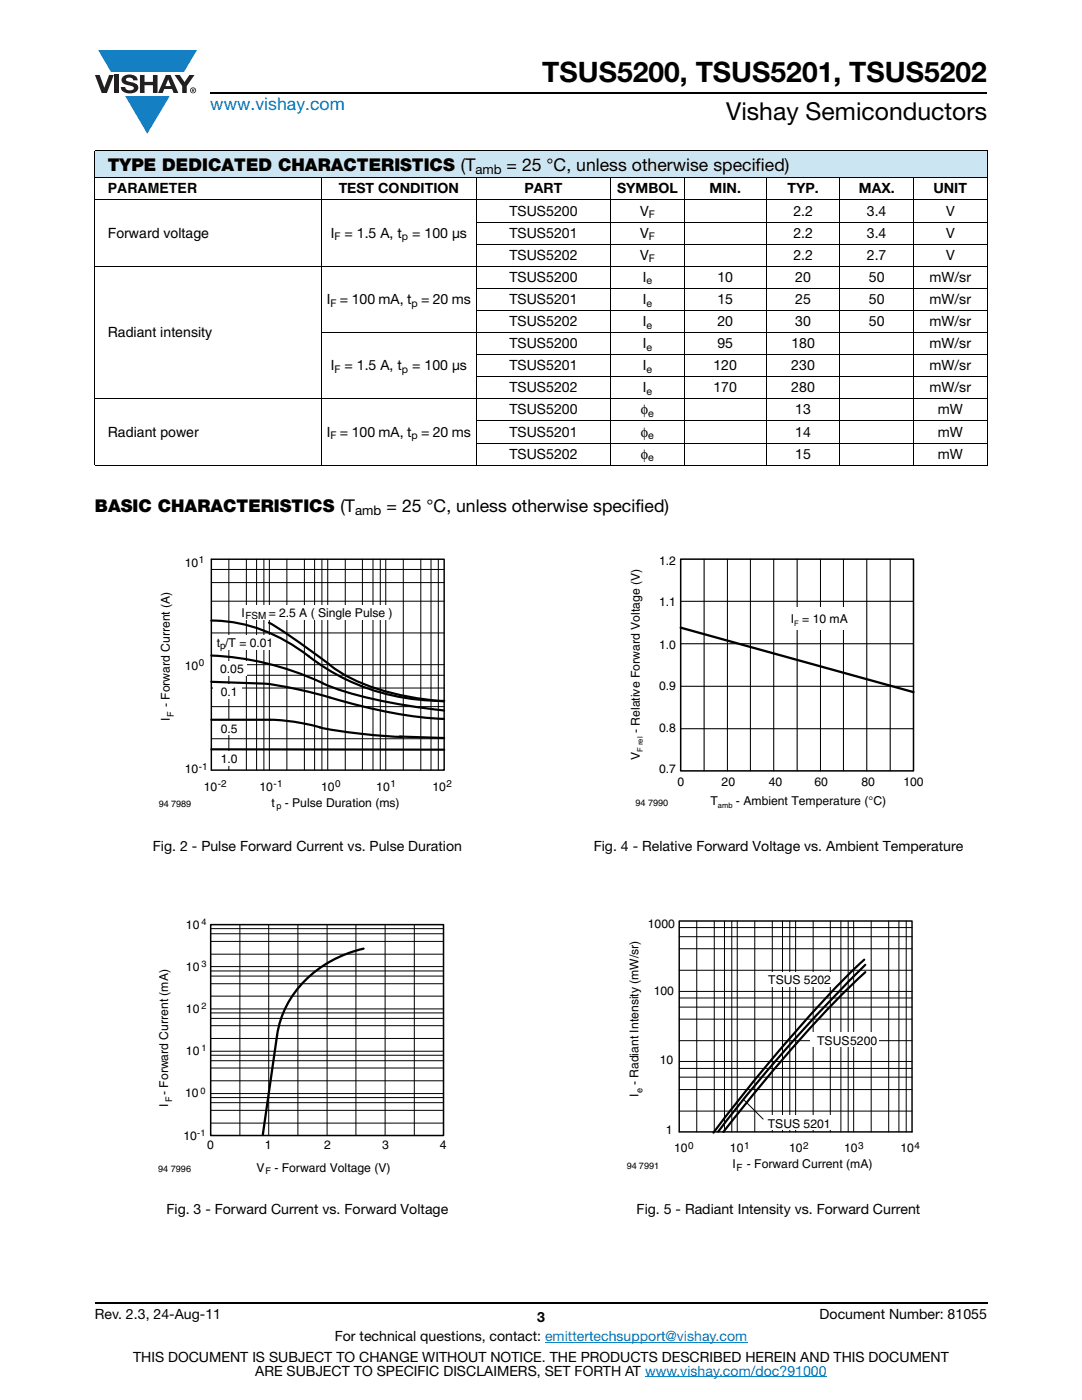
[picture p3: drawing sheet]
<svg xmlns="http://www.w3.org/2000/svg" width="216mm" height="279mm" viewBox="0 0 216 279" stroke-linecap="round" stroke-linejoin="round" font-family="sans-serif">
<g fill="#147fc3">
<path d="M19.6 10h19.7l-2.6 4.3h-1.1h-13.5z"/>
<path d="M25 19.2h8.9l-4.5 7.5z"/>
</g>
<g fill="#231f20">
<path d="M18.9 15h1l.9 2.5 1-2.5h.9l-1.4 3.6h-1z"/>
<path d="M22.9 15h.9v3.6h-.9z"/>
<path d="M24.6 15.3a2.1 2.1 0 0 1 2.8 .3l.1 .4h-.9a.79 .79 0 0 0-.7-.5 .79 .79 0 0 0-.8 .4l.3 .3 1 .2a1.08 1.08 0 0 1 1.2 1 1.08 1.08 0 0 1-1.1 1.2 1.73 1.73 0 0 1-2.4-1.2h.9a.96 .96 0 0 0 .8 .6 .96 .96 0 0 0 .9-.4 1.31 1.31 0 0 0-1.2-.6 1.03 1.03 0 0 1-1.1-.6 1.03 1.03 0 0 1 .2-1.1z"/>
<path d="M27.9 15h.9v1.3h1.7v-1.3h.9v3.6h-.9v-1.6h-1.7v1.6h-.9z"/>
<path d="M34.8 15h1.1l.9 1.4 1-1.4h1l-1.5 2.2v1.4h-.9v-1.4z"/>
<path d="M33.6 15.9l.5 1.3h-1.1zM33.1 15l-1.6 3.6h1l.3-.8h1.5l.3 .8h1l-1.6-3.6z"/>
<path d="M38.1 18a.46 .46 0 0 1 .9 0 .46 .46 0 0 1-.9 0zM37.9 18a.6 .6 0 0 0 1.2 0 .6 .6 0 0 0-1.2 0z"/>
<path d="M38.4 17.8h.2v.2h-.2zM38.3 17.7v.7h.1v-.3l.4 .3-.2-.3 .2-.2-.1-.2z"/>
</g>
<path d="M42 18.6h155M18.9 260h178.1" fill="none" stroke="#000" stroke-width=".36"/>
<path d="M108.8 267.9h40.3M128.7 274.8h36.3" fill="none" stroke="#007ec4" stroke-width=".2"/>
<path d="M18.9 30h178.1v5.5h-178.1z" fill="#cce5f3"/>
<g fill="#fff">
<path d="M18.9 35.5h45.3v4.4h-45.3z"/>
<path d="M64.2 35.5h30.9v4.4h-30.9z"/>
<path d="M95.1 35.5h26.8v4.4h-26.8z"/>
<path d="M121.9 35.5h14.6v4.4h-14.6z"/>
<path d="M136.5 35.5h16.4v4.4h-16.4z"/>
<path d="M152.9 35.5h14.7v4.4h-14.7z"/>
<path d="M167.6 35.5h14.7v4.4h-14.7z"/>
<path d="M182.3 35.5h14.7v4.4h-14.7z"/>
</g>
<g fill="none" stroke="#000" stroke-width=".2">
<path d="M18.9 30h178.1M18.9 35.5h178.1M18.9 39.9h178.1M18.9 30.1v62.6M64.2 35.4v57.5M95.1 35.4v57.5M121.9 35.4v57.5M136.5 35.4v57.5M152.9 35.4v57.5M167.6 35.4v57.5M182.3 35.4v57.5M197 30.1v62.6"/>
<path d="M18.9 53.1h178.1M95 44.3h102M95 48.7h102M95 57.6h102M18.9 79.6h178.1M64.1 66.4h132.9M95 62h102M95 70.8h102M95 75.2h102M18.9 92.8h178.1M95 84h102M95 88.4h102"/>
</g>
<path d="M31.7 110.6h58.5v51.2h-58.5z" fill="#fff"/>
<path d="M42.2 111.6h46.4v42.1h-46.4" fill="none" stroke="#000" stroke-width=".29"/>
<g fill="none" stroke="#000" stroke-width=".2">
<path d="M42.2 113.6h46.4M42.2 116.3h46.4M42.2 120h46.4M45.7 111.6v42.1M49.2 111.6v42.1M51.2 111.6v42.1M52.7 111.6v42.1M53.7 111.6v42.1M57.2 111.6v42.1M60.7 111.6v42.1M62.8 111.6v42.1M64.2 111.6v42.1"/>
<path d="M65.4 111.6v42.1M68.9 111.6v42.1M72.3 111.6v42.1M74.4 111.6v42.1M75.9 111.6v42.1M77 111.6v42.1M80.5 111.6v42.1M84 111.6v42.1M86 111.6v42.1M87.5 111.6v42.1M42.2 132.7h46.4M42.2 126.3h46.4"/>
<path d="M42.2 134.8h46.4M42.2 137.3h46.4M42.2 141h46.4M42.2 147.4h46.4"/>
</g>
<g fill="#fff">
<path d="M42.5 126.8h13.4v2.9h-13.4z"/>
<path d="M46.6 120.7h30.7v2.9h-30.7z"/>
<path d="M42.2 132h7.1v2.9h-7.1z"/>
<path d="M42.5 136.5h5.7v2.9h-5.7z"/>
<path d="M42.5 143.8h5.7v2.9h-5.7z"/>
<path d="M42.5 149.8h5.7v2.9h-5.7z"/>
</g>
<path d="M42.2 123.8a31.9 31.9 0 0 1 20.2 7.8 42.9 42.9 0 0 0 26.2 8.3M42.2 130.8a58.3 58.3 0 0 1 22.2 5.5M42.2 136.1l10.6 .3a83.5 83.5 0 0 1 13 2.8M53.7 124.3l4.4 2.8 7.7 5.5M64.4 136.4a81.6 81.6 0 0 0 22.3 5.2l1.9 .2M65.8 132.7a37.5 37.5 0 0 0 17.1 6.6l5.7 .7M65.8 139.2a94.3 94.3 0 0 0 22.8 4.3M42.2 149.5l46.4 .1M42.2 143.6l13.2 .1 4.1 .5 4.4 1M63.8 145.2a107.6 107.6 0 0 0 16.4 1.9M79.7 147l8.9 .3" fill="none" stroke="#000" stroke-width=".44"/>
<path d="M42.2 111.6v42.1" fill="none" stroke="#000" stroke-width=".29"/>
<path d="M31.5 183.1h57.6v51.6h-57.6z" fill="#fff"/>
<path d="M42 184.5h46.5v42.1h-46.5z" fill="none" stroke="#000" stroke-width=".3"/>
<g fill="none" stroke="#000" stroke-width=".2">
<path d="M42 193.8h46.5M42 194.8h46.5M42 196.3h46.5M42 198.8h46.5M42 185.3h46.5M42 186.3h46.5M42 187.9h46.5M42 190.4h46.5M42 192.9h46.5M47.9 184.5v42.1M53.6 184.5v42.1M59.4 184.5v42.1"/>
<path d="M65.3 184.5v42.1M71 184.5v42.1M76.8 184.5v42.1M82.7 184.5v42.1M42 219h46.5M42 210.6h46.5M42 211.7h46.5M42 213.1h46.5M42 215.7h46.5M42 202.2h46.5M42 203.2h46.5M42 204.7h46.5"/>
<path d="M42 207.2h46.5M42 218.2h46.5M42 209.8h46.5M42 201.4h46.5M42 220.1h46.5M42 221.6h46.5M42 224.1h46.5"/>
</g>
<path d="M72.5 189.3a22 22 0 0 0-16.9 15.8l-3.1 21.3" fill="none" stroke="#000" stroke-width=".46"/>
<path d="M125.6 110.6h58.7v51.3h-58.7z" fill="#fff"/>
<path d="M135.8 125.3l46.5 12.8" fill="none" stroke="#000" stroke-width=".46"/>
<path d="M135.8 111.6h46.5v42.2h-46.5z" fill="none" stroke="#000" stroke-width=".3"/>
<path d="M140.5 111.6v42.2zM145.1 111.6v42.2zM149.7 111.6v42.2zM154.4 111.6v42.2zM159.1 111.6v42.2zM163.7 111.6v42.2zM168.3 111.6v42.2zM173 111.6v42.2zM177.6 111.6v42.2zM135.8 145.4h46.5zM135.8 137h46.5zM135.8 128.5h46.5zM135.8 120h46.5z" fill="#000"/>
<g fill="none" stroke="#000" stroke-width=".2">
<path d="M135.8 120h46.5M140.5 111.6v42.2M145.1 111.6v42.2M149.7 111.6v42.2M154.4 111.6v42.2M159.1 111.6v42.2M163.7 111.6v42.2M168.3 111.6v42.2M173 111.6v42.2M177.6 111.6v42.2M135.8 137h46.5M135.8 128.5h46.5"/>
<path d="M135.8 145.4h46.5"/>
</g>
<g fill="#fff">
<path d="M156.6 121.2h13.4v4.5h-13.4z"/>
<path d="M125.1 183.1h58.5v51h-58.5z"/>
</g>
<path d="M172.4 191.5a254.8 254.8 0 0 0-23.6 26.2l-6.4 8.3M172.7 192.5a324.1 324.1 0 0 0-29.4 33.4M172.7 194a267.1 267.1 0 0 0-28.4 31.9" fill="none" stroke="#000" stroke-width=".44"/>
<path d="M135.5 225.9v-42.1h46.5v42.1" fill="none" stroke="#000" stroke-width=".29"/>
<g fill="none" stroke="#000" stroke-width=".2">
<path d="M135.5 197.9h46.5M135.5 199.2h46.5M135.5 185.1h46.5M135.5 186.9h46.5M135.5 189.3h46.5M135.5 193.6h46.5M139 183.8v42.1M142.5 183.8v42.1M144.6 183.8v42.1M146 183.8v42.1M147.1 183.8v42.1M150.6 183.8v42.1"/>
<path d="M154.1 183.8v42.1M156.1 183.8v42.1M157.6 183.8v42.1M158.8 183.8v42.1M162.3 183.8v42.1M165.7 183.8v42.1M167.8 183.8v42.1M169.2 183.8v42.1M170.3 183.8v42.1M173.8 183.8v42.1M177.3 183.8v42.1M179.4 183.8v42.1"/>
<path d="M180.8 183.8v42.1M135.5 211.8h46.5M135.5 213.2h46.5M135.5 215h46.5M135.5 217.4h46.5M135.5 201h46.5M135.5 203.4h46.5M135.5 207.7h46.5M135.5 221.7h46.5"/>
</g>
<g fill="#fff">
<path d="M161.6 206.1h13.8v2.9h-13.8z"/>
<path d="M151.5 194h14.2v2.9h-14.2z"/>
<path d="M151.5 222.6h14.2v2.9h-14.2z"/>
</g>
<path d="M148.5 219.6l3.8 3.7" fill="none" stroke="#000" stroke-width=".2"/>
<path d="M135.5 225.9h46.5" fill="none" stroke="#000" stroke-width=".29"/>
<text font-size="5.6" x="108.2" y="16.4">TSUS5200, TSUS5201, TSUS5202</text>
<text font-size="4.9" x="144.9" y="24">Vishay Semiconductors</text>
<text font-size="3.5" fill="#007ec4" x="42" y="21.9">www.vishay.com</text>
<g font-size="3.5">
<text x="21.5" y="34.1">TYPE DEDICATED CHARACTERISTICS (T</text>
<text x="101.1" y="34.1">= 25 °C, unless otherwise specified)</text>
<text x="18.9" y="102.2">BASIC CHARACTERISTICS (T</text>
<text x="77.1" y="102.2">= 25 °C, unless otherwise specified)</text>
</g>
<g font-size="2.8">
<text x="21.5" y="38.6">PARAMETER</text>
<text x="67.6" y="38.6">TEST CONDITION</text>
<text x="104.7" y="38.6">PART</text>
<text x="123.1" y="38.6">SYMBOL</text>
<text x="141.6" y="38.6">MIN.</text>
<text x="157.1" y="38.6">TYP.</text>
<text x="171.4" y="38.6">MAX.</text>
<text x="186.2" y="38.6">UNIT</text>
<text x="21.5" y="47.4">Forward voltage</text>
<text x="66" y="47.4">I</text>
<text x="68.7" y="47.4">= 1.5 A, t</text>
<text x="82.2" y="47.4">= 100 μs</text>
<text x="101.7" y="43">TSUS5200</text>
<text x="101.7" y="47.4">TSUS5201</text>
<text x="127.7" y="47.4">V</text>
<text x="127.7" y="43">V</text>
<text x="158.3" y="43">2.2</text>
<text x="158.3" y="47.4">2.2</text>
<text x="173" y="43">3.4</text>
<text x="173" y="47.4">3.4</text>
<text x="188.8" y="43">V</text>
<text x="188.8" y="47.4">V</text>
<text x="101.7" y="51.8">TSUS5202</text>
<text x="127.7" y="51.8">V</text>
<text x="158.3" y="51.8">2.2</text>
<text x="173" y="51.8">2.7</text>
<text x="188.8" y="51.8">V</text>
<text x="101.7" y="56.3">TSUS5200</text>
<text x="128.2" y="56.3">I</text>
<text x="143.2" y="56.3">10</text>
<text x="158.7" y="56.3">20</text>
<text x="173.4" y="56.3">50</text>
<text x="185.5" y="56.3">mW/sr</text>
<text x="65.2" y="60.7">I = 100 mA, t = 20 ms</text>
<text x="101.7" y="60.7">TSUS5201</text>
<text x="101.7" y="65.1">TSUS5202</text>
<text x="128.2" y="60.7">I</text>
<text x="128.2" y="65.1">I</text>
<text x="143.2" y="60.7">15</text>
<text x="143.2" y="65.1">20</text>
<text x="158.7" y="60.7">25</text>
<text x="158.7" y="65.1">30</text>
<text x="173.4" y="60.7">50</text>
<text x="173.4" y="65.1">50</text>
<text x="185.5" y="60.7">mW/sr</text>
<text x="185.5" y="65.1">mW/sr</text>
<text x="21.5" y="67.3">Radiant intensity</text>
<text x="101.7" y="69.5">TSUS5200</text>
<text x="128.2" y="69.5">I</text>
<text x="143.2" y="69.5">95</text>
<text x="157.9" y="69.5">180</text>
<text x="185.5" y="69.5">mW/sr</text>
<text x="66" y="73.9">I</text>
<text x="68.7" y="73.9">= 1.5 A, t</text>
<text x="82.2" y="73.9">= 100 μs</text>
<text x="101.7" y="73.9">TSUS5201</text>
<text x="128.2" y="73.9">I</text>
<text x="142.4" y="73.9">120</text>
<text x="157.9" y="73.9">230</text>
<text x="185.5" y="73.9">mW/sr</text>
<text x="101.7" y="78.3">TSUS5202</text>
<text x="101.7" y="82.7">TSUS5200</text>
<text x="127.9" y="82.7">φ</text>
<text x="128.2" y="78.3">I</text>
<text x="142.4" y="78.3">170</text>
<text x="157.9" y="78.3">280</text>
<text x="158.7" y="82.7">13</text>
<text x="185.5" y="78.3">mW/sr</text>
<text x="187.1" y="82.7">mW</text>
<text x="21.5" y="87.1">Radiant power</text>
<text x="65.2" y="87.1">I = 100 mA, t = 20 ms</text>
<text x="101.7" y="87.1">TSUS5201</text>
<text x="127.9" y="87.1">φ</text>
<text x="158.7" y="87.1">14</text>
<text x="187.1" y="87.1">mW</text>
<text x="101.7" y="91.5">TSUS5202</text>
<text x="127.9" y="91.5">φ</text>
<text x="158.7" y="91.5">15</text>
<text x="187.1" y="91.5">mW</text>
<text x="30.5" y="169.9">Fig. 2 - Pulse Forward Current vs. Pulse Duration</text>
<text x="118.5" y="169.9">Fig. 4 - Relative Forward Voltage vs. Ambient Temperature</text>
<text x="33.2" y="242.2">Fig. 3 - Forward Current vs. Forward Voltage</text>
<text x="127" y="242.2">Fig. 5 - Radiant Intensity vs. Forward Current</text>
<text x="18.9" y="263.3">Rev. 2.3, 24-Aug-11</text>
<text x="107.2" y="263.8">3</text>
<text x="163.6" y="263.3">Document Number: 81055</text>
<text x="66.8" y="267.7">For technical questions, contact: emittertechsupport@vishay.com</text>
<text x="26.5" y="271.7">THIS DOCUMENT IS SUBJECT TO CHANGE WITHOUT NOTICE. THE PRODUCTS DESCRIBED HEREIN AND THIS DOCUMENT</text>
<text x="50.9" y="274.6">ARE SUBJECT TO SPECIFIC DISCLAIMERS, SET FORTH AT www.vishay.com/doc?91000</text>
</g>
<g font-size="2.6">
<text x="94.9" y="34.8">amb</text>
<text x="70.9" y="102.9">amb</text>
</g>
<g font-size="2.4">
<text x="36.9" y="113.1">10</text>
<text x="131.5" y="112.7">1.2</text>
<text x="48.2" y="123.1">I</text>
<text x="53.6" y="123.1">= 2.5 A ( Single P</text>
<text x="72.4" y="123.1">ulse )</text>
<text x="131.5" y="120.9">1.1</text>
<text x="157.8" y="124.3">I</text>
<text x="160.1" y="124.3">= 10 mA</text>
<text x="43.3" y="129.2">t /T = 0.01</text>
<text x="131.5" y="129.5">1.0</text>
<text x="36.9" y="133.7">10</text>
<text x="43.9" y="134.4">0.05</text>
<text x="131.5" y="137.7">0.9</text>
<text x="33.9" y="143.9" transform="rotate(-90 33.9 143.9)">I</text>
<text x="33.9" y="141.2" transform="rotate(-90 33.9 141.2)">- Forward Current (A)</text>
<text x="44.1" y="138.9">0.1</text>
<text x="44.1" y="146.2">0.5</text>
<text x="127.7" y="146.3" transform="rotate(-90 127.7 146.3)">- Relative Forward Voltage (V)</text>
<text x="131.5" y="146.1">0.8</text>
<text x="36.9" y="154.4">10</text>
<text x="44.1" y="152.2">1.0</text>
<text x="127.7" y="151.7" transform="rotate(-90 127.7 151.7)">V</text>
<text x="131.5" y="154.4">0.7</text>
<text x="40.6" y="157.8">10</text>
<text x="51.8" y="157.8">10</text>
<text x="54.2" y="161">t</text>
<text x="56.8" y="161">- Pulse Duration (ms)</text>
<text x="64.1" y="157.8">10</text>
<text x="75.1" y="157.8">10</text>
<text x="86.3" y="157.8">10</text>
<text x="135.2" y="156.8">0</text>
<text x="141.7" y="160.7">T</text>
<text x="144" y="156.8">20</text>
<text x="146.9" y="160.7">- Ambient Temperature (°C)</text>
<text x="153.4" y="156.8">40</text>
<text x="162.5" y="156.8">60</text>
<text x="171.9" y="156.8">80</text>
<text x="180.3" y="156.8">100</text>
<text x="37.1" y="185.4">10</text>
<text x="129.3" y="185.2">1000</text>
<text x="37.1" y="193.7">10</text>
<text x="153.3" y="196.4">TSUS 5202</text>
<text x="37.1" y="202.1">10</text>
<text x="130.4" y="198.5">100</text>
<text x="163.1" y="208.5">TSUS5200</text>
<text x="37.1" y="210.5">10</text>
<text x="131.7" y="212.3">10</text>
<text x="33.6" y="221" transform="rotate(-90 33.6 221)">I</text>
<text x="33.6" y="218.5" transform="rotate(-90 33.6 218.5)">- Forward Current (mA)</text>
<text x="37" y="219">10</text>
<text x="127.4" y="219" transform="rotate(-90 127.4 219)">I</text>
<text x="127.4" y="216.6" transform="rotate(-90 127.4 216.6)">- Radiant Intensity (mW/sr)</text>
<text x="36.6" y="227.4">10</text>
<text x="132.8" y="226.4">1</text>
<text x="153.2" y="225">TSUS 5201</text>
<text x="41.3" y="229.3">0</text>
<text x="51.2" y="233.8">V</text>
<text x="52.9" y="229.3">1</text>
<text x="54.7" y="233.8">- Forward Voltage (V)</text>
<text x="64.7" y="229.3">2</text>
<text x="76.2" y="229.3">3</text>
<text x="87.8" y="229.3">4</text>
<text x="134.5" y="230">10</text>
<text x="145.7" y="230">10</text>
<text x="146.2" y="233.2">I</text>
<text x="149" y="233.2">- Forward Current (mA)</text>
<text x="157.4" y="230">10</text>
<text x="168.4" y="230">10</text>
<text x="179.7" y="230">10</text>
</g>
<g font-size="2.1">
<text x="66.7" y="47.9">F</text>
<text x="80.2" y="47.9">p</text>
<text x="129.4" y="43.5">F</text>
<text x="129.4" y="47.9">F</text>
<text x="129.4" y="52.3">F</text>
<text x="129" y="56.8">e</text>
<text x="65.9" y="61.2">F</text>
<text x="82.1" y="61.2">p</text>
<text x="129" y="61.2">e</text>
<text x="129" y="65.6">e</text>
<text x="129" y="70">e</text>
<text x="66.7" y="74.4">F</text>
<text x="80.2" y="74.4">p</text>
<text x="129" y="74.4">e</text>
<text x="129" y="78.8">e</text>
<text x="129.3" y="83.2">e</text>
<text x="65.9" y="87.6">F</text>
<text x="82.1" y="87.6">p</text>
<text x="129.3" y="87.6">e</text>
<text x="129.3" y="92">e</text>
</g>
<g font-size="2">
<text x="39.7" y="112.3">1</text>
<text x="49" y="123.5">FSM</text>
<text x="43.9" y="129.6">p</text>
<text x="39.7" y="132.9">0</text>
<text x="39.7" y="153.6">-1</text>
<text x="43.5" y="157">-2</text>
<text x="54.6" y="157">-1</text>
<text x="66.9" y="157">0</text>
<text x="77.9" y="157">1</text>
<text x="89.1" y="157">2</text>
<text x="137.3" y="229.2">0</text>
<text x="147" y="233.6">F</text>
<text x="148.5" y="229.2">1</text>
<text x="160.3" y="229.2">2</text>
<text x="171.3" y="229.2">3</text>
<text x="182.5" y="229.2">4</text>
</g>
<g font-size="1.8">
<text x="34.7" y="143.1" transform="rotate(-90 34.7 143.1)">F</text>
<text x="31.7" y="161.1">94 7989</text>
<text x="55.2" y="161.4">p</text>
<text x="126.8" y="160.8">94 7990</text>
<text x="40.2" y="184.7">4</text>
<text x="40.2" y="193">3</text>
<text x="40.2" y="201.3">2</text>
<text x="40.2" y="209.8">1</text>
<text x="34.4" y="220" transform="rotate(-90 34.4 220)">F</text>
<text x="40" y="218.2">0</text>
<text x="128.2" y="218.2" transform="rotate(-90 128.2 218.2)">e</text>
<text x="39.4" y="226.7">-1</text>
<text x="31.6" y="234">94 7996</text>
<text x="125" y="233.2">94 7991</text>
<text x="53" y="234.3">F</text>
</g>
<g font-size="1.5">
<text x="158.5" y="125">F</text>
<text x="128.3" y="150" transform="rotate(-90 128.3 150)">F rel</text>
<text x="143.2" y="161.3">amb</text>
</g>
</svg>
